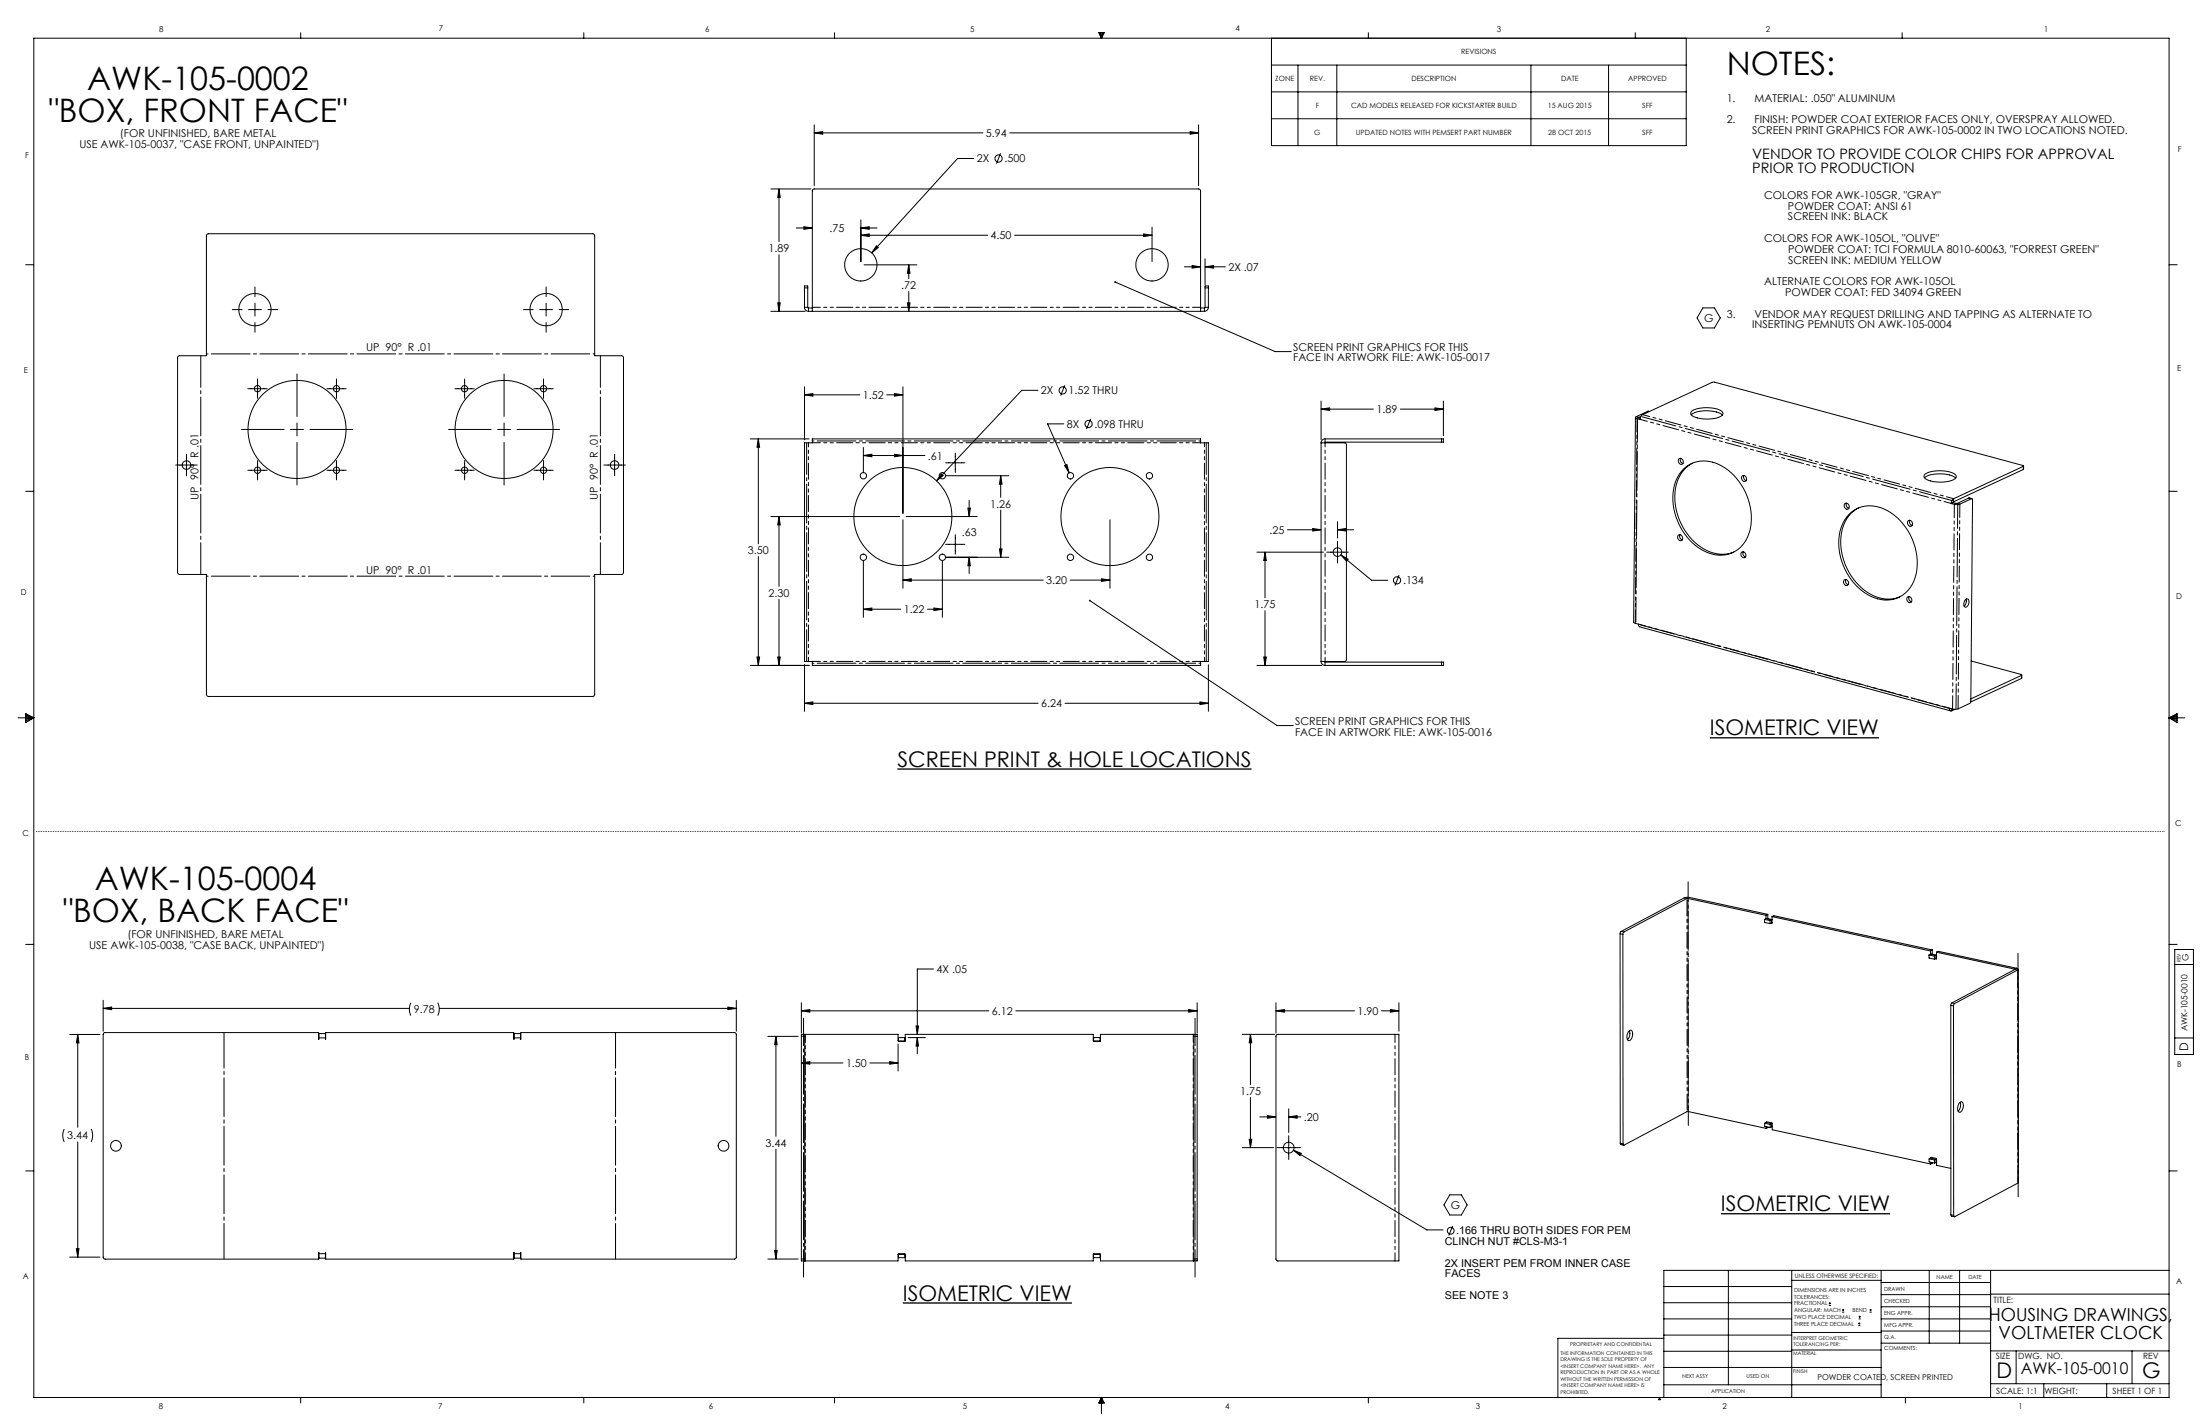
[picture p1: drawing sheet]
<svg xmlns="http://www.w3.org/2000/svg" width="864mm" height="559mm" viewBox="0 0 864 559" stroke-linecap="round" stroke-linejoin="round" font-family="sans-serif">
<path d="M671.2 289.5h66.4M352.2 301.8h139.1M675.6 476.3h66.4M354.4 511.3h66.4" fill="none" stroke="#000" stroke-width=".51"/>
<g fill="none" stroke="#000" stroke-width=".39">
<path d="M13.3 15h838.2v533.4h-838.2zM118 12.8v2.2M229.2 12.8v2.2M327.6 12.8v2.2M431.3 12.8h2.2l-1.1 2.2zM431.5 12.8l.9 2.2M432 12.8l.4 2.2M432.7 12.8l-.3 2.2M433 12.8l-.6 2.2M499.1 15v42.1h162.8v-42.1M537.1 12.8v2.2M641.9 12.8v2.2"/>
<path d="M746.7 12.8v2.2M499.1 25.5h162.8M499.1 36.1h162.8M509.5 25.5v31.6M524.8 25.5v31.6M601 25.5v31.6M631.4 25.5v31.6M319.6 52.1l3.3-.5v1.1zM319.6 49v23.9M319.6 52.1h66.2M396.4 52.1h74.1M467.2 51.6l3.3 .5-3.3 .6z"/>
<path d="M470.5 49v23.9M499.1 46.6h162.8M302.6 74.2h15.7M305.8 74.2l.5 3.3h-1zM305.8 74.2v20.7M382.2 62.2h-6.3l-33.7 37M392.8 60.2l-1.6 4M81.2 91.9l.4-.2h151.2l.4 .2 .2 .6v47.1h10.7l.7 .8v84.2l-.3 .6-.5 .2h-10.6v47.1l-.2 .6-.5 .2h-150.9l-.6-.2-.2-.4v-47.3h-10.5l-.8-.6v-84.6l.6-.6h10.7v-47.3zM305.8 99.9v22.3M312.5 89.5h6.4M315.6 89l3.3 .5-3.3 .5zM337.9 92.3l3.3-.5v1z"/>
<path d="M337.9 89.5l3.3-.5v1zM337.9 86.3v16.4M337.9 92.3h49.8M337.9 89.5h6.4M344 96.4l.8 .7-2.6 2.1zM398.3 92.3h53.9M448.9 91.8l3.3 .5-3.3 .5zM452.2 89.1v13.6M10.1 103.9h3.2M100.1 112.6v3.8M100.1 119v5M214.4 112.6v3.8"/>
<path d="M214.4 119v5M305.3 118.9h1l-.5 3.3zM339.2 103.9h20.7M356.2 118.9h1l-.5 3.3zM356.7 103.9l.5 3.3h-1zM356.7 103.9v5.5M356.7 114.4v7.8M437.7 110.7l62.9 27.3h6.3M464.9 104.7h6.4M468 104.2l3.3 .5-3.3 .5zM473 104.7l3.4-.5v1zM473 101.5v10.2"/>
<path d="M473 104.7h8M851.5 103.9h3.1M91.2 121.5h3.8M97.5 121.5h5.1M100.1 126.6v3.8M105.2 121.5h3.8M205.5 121.5h3.8M211.8 121.5h5.1M214.4 126.6v3.8M219.5 121.5h3.8M302.6 122.2h13.5M318.9 122.2v-47.4l.6-.6h151.1l.7 .7v47.3"/>
<path d="M318.9 120.9l-1.8-.3v-8.4h-1.3v8.4a1.51 1.51 0 0 0 1.5 1.6h155.5a1.57 1.57 0 0 0 1.5-1.6v-8.4h-1.3v8.4l-1.7 .3M668.4 120.8h4.6l2.3 3.9-2.3 4h-4.6l-2.2-4zM97.3 152.5h7.6M101.1 148.7v7.6M116.6 146.8v16.6M128.3 152.5h7.6M132.1 148.7v7.6M178.6 152.5h7.6M182.4 148.7v7.6M197.9 146.8v16.6M209.6 152.5h7.6M213.4 148.7v7.6"/>
<path d="M315.8 154.9l3.3-.5v1.1zM315.8 151.8v20.7M315.8 154.9h21.7M348.1 154.9h6.3M351.1 154.4l3.3 .5-3.3 .6zM354.4 151.8v49.6M407.4 153.2h-6.3l-33.5 35.5M418 151.2l-1.7 4M518.6 157.4v15.1M566.6 157.4v13.6M73.2 178.3v8.4M94.8 168.5h16.7"/>
<path d="M114.1 168.5h5M116.6 166v5.1M116.6 173.6v16.7M121.7 168.5h16.7M176.1 168.5h16.7M195.3 168.5h5.1M197.9 166v5.1M197.9 173.6v16.7M203 168.5h16.7M241.3 178.3v8.4M294.5 172.2h23.1M297.7 172.2l.5 3.3h-1.1z"/>
<path d="M297.7 172.2v41.2M315.8 173.8h3.1v-1.6h152.4v1.6h3v85.8h-3v1.5h-152.4v-1.5h-3.1zM338.9 178.8l3.3-.5v.9zM338.9 175.6v9.8M338.9 178.8h24.2M351.1 178.3l3.3 .5-3.3 .4zM375 177.8v7.6M417.6 166.3h-6.4l8.5 19.3M428.1 164.4l-1.6 4M518.6 160.5l3.3-.4v1zM518.6 160.5h20.5M518.6 173.8h9.3l.6 .7v84.3l-.6 .8h-9.3"/>
<path d="M518.6 173.8a1.57 1.57 0 0 1 1.5-1.6h46.5v1.3h-46.5l-.2 .3M518.6 173.8v85.8M549.7 160.5h16.9M563.3 160.1l3.3 .4-3.3 .6zM642 163.8l-.6 80.5 1.7 .6 .5 1.1 122.2 33M644.1 163.4l-.8 .4 .6 .2M647.5 161.5l-.6-.1-4.8 2.2-.1 .3 1.8 .7 .8-1.8 27.6-12.8h.8l121.3 32.8-27.4 12.9-.7 .7-.3 1.2M659.2 180a1.21 1.21 0 0 1 1.5 .7 1.21 1.21 0 0 1-.8 1.5 1.41 1.41 0 0 1-.7-2.2zM659.7 179.8l.1 1.5 .8 .6M663.9 162.8a12.1 12.1 0 0 1 12.2 .1M664 161.4a13 13 0 0 1 12 .1l.3 .6a3.1 3.1 0 0 1-3.2 2.1 13 13 0 0 1-9-1.3l-.4-.6zM10.1 192.8h3.2"/>
<path d="M69 182.5h8.4M97.3 184.5h7.6M101.1 180.7v7.6M128.3 184.5h7.6M132.1 180.7v7.6M178.6 184.5h7.6M182.4 180.7v7.6M209.6 184.5h7.6M213.4 180.7v7.6M237 182.5h8.5M369.5 185.9l.7 .7-2.6 2.1zM371.2 186.7h24.8"/>
<path d="M371.2 181.6h7.6M379.9 199.4h1l-.5 3.3zM380.4 196.4v6.3M392.8 186.7l.5 3.3h-1zM392.8 186.7v8.5M417.9 182.7l.9-.4 .9 3.3zM660.8 184.1a12.6 12.6 0 0 1 16.4-.4 23.6 23.6 0 0 1 9 26.7 12 12 0 0 1-18 5.4 23.6 23.6 0 0 1-10.2-27.5l1.2-2.3zM664.4 181.8a14.6 14.6 0 0 0-6.9 14.6 23.5 23.5 0 0 0 13.9 20.2 12.1 12.1 0 0 0 9.1 0M684 186.7a1.21 1.21 0 0 1 1.5 .7 1.21 1.21 0 0 1-.7 1.5 1.37 1.37 0 0 1-.8-2.2zM684.5 186.6l-.1 .6 .3 .8 .8 .6M724.2 197.7a1.15 1.15 0 0 1 1.6 .6 1.15 1.15 0 0 1-.9 1.5l-1-1.1zM724.8 197.4v1.1l1 1"/>
<path d="M729.5 199.4a14.5 14.5 0 0 0-6.9 14.6 23.2 23.2 0 0 0 15.2 20.6l3.8 .5 2.4-.3 1.7-.6M755.5 187.5a12.7 12.7 0 0 1 11.7-.4l.5 .5M755.6 186.1a12.8 12.8 0 0 1 11.9 .1l.4 .6a3.1 3.1 0 0 1-3.3 2.1 12.7 12.7 0 0 1-9-1.2l-.3-.6zM765.9 197.6l3 .4 5.1-2.3 .3 .4-.7 79.1-.4 .8-4.8 2.2-1.4 .1-1.8-.4a.77 .77 0 0 0 1 1l1.2-.6M766.7 197.2l-.8 .4M774.1 195.7l-1.2-.3-4.7 2.2-1.5-.4M794.3 182.9l-.1 1.4-27.3 12.6-.2 .3M851.5 192.8h3.1M297.7 218.4v42.7M302.6 202.7h50.6M305.8 202.7l.5 3.3h-1zM305.8 202.7v27.4"/>
<path d="M338.9 220v22.3M354.4 204v26.8M355.7 202.7h27.9M369.9 220v22.3M371.2 218.7h24.8M371.2 213.6h7.6M375 209.8v7.6M380.4 218.7l.5 3.3h-1zM380.4 218.7v6.3M392.3 215.4h1l-.5 3.3zM392.8 200.2v18.5M435.7 204v26.8"/>
<path d="M493.4 216.7h26.1M496.6 216.7l.5 3.3h-1zM496.6 216.7v17.9M505.4 207.9h13.2M515.3 207.4l3.3 .5-3.3 .5zM520.8 216.7h8.5M525 207.9l3.3-.5v1zM525 204.7v6.5M525 207.9h6.4M525 212.4v8.5M526.3 217.7l2.9 1.8-.6 .7zM526.3 217.7l12.1 10h6.4"/>
<path d="M658.9 209.9a1.21 1.21 0 0 1 1.5 .8 1.21 1.21 0 0 1-.7 1.5 1.38 1.38 0 0 1-.8-2.3zM659.4 209.8l.2 1.4 .8 .6M683.8 216.6a1.21 1.21 0 0 1 1.4 .8 1.21 1.21 0 0 1-.7 1.5 1.37 1.37 0 0 1-.7-2.3zM684.3 216.5l-.1 1.1 1 .9M725.9 201.7a12.5 12.5 0 0 1 16.5-.4 23.5 23.5 0 0 1 8.9 26.7 12 12 0 0 1-18 5.4 23.5 23.5 0 0 1-10.1-27.5l1.2-2.3zM749 204.4a1.15 1.15 0 0 1 1.6 .6 1.15 1.15 0 0 1-.8 1.5l-.7-.4-.3-.7zM749.7 204.2l-.2 .6 .3 .8 .8 .6M305.8 235.2v25.9M338.9 239.1l3.3-.5v1zM338.9 239.1h14.7M354.4 227.6l3.3-.5v1zM354.4 227.6h55.1"/>
<path d="M364.1 239.1h5.8M366.6 238.6l3.3 .5-3.3 .5zM420.1 227.6h15.6M427.8 235.7l73.5 49h6.4M432.4 227.1l3.3 .5-3.3 .5zM496.6 239.6v21.5M549.2 225.7l-1.6 4.1M723.9 227.6a1.15 1.15 0 0 1 1.7 .7 1.15 1.15 0 0 1-1 1.5l-.9-1.2zM724.6 227.4l.1 1.4 .8 .6M748.8 234.3a1.15 1.15 0 0 1 1.6 .7 1.15 1.15 0 0 1-.9 1.5l-.6-.4-.4-.8zM749.4 234.1l.1 1.4 .9 .6M771.6 235.2l.3-.2a1.32 1.32 0 0 1 1.1 .9 1.32 1.32 0 0 1-.3 1.4l-.3 .4a.89 .89 0 0 1-1.2 .5 .89 .89 0 0 1-.3-1.3z"/>
<path d="M771.7 235.1l.1 1.3-.8 1.4M297.1 257.8h1.1l-.5 3.3zM305.3 257.8h1l-.5 3.3zM496.1 257.8h1l-.5 3.3zM518.6 259.6a1.57 1.57 0 0 0 1.5 1.5h46.5v-1.3h-46.6l-.1-.2M773.8 259.4l19.8 5.5-20 9.3M294.5 261.1h23.1M315.8 276l3.3-.6v1.1zM315.8 260.8v18.4M315.8 276h91.7M418.1 276h56.2M471 275.4l3.3 .6-3.3 .5z"/>
<path d="M474.3 260.8v18.4M493.4 261.1h25.5M793.6 264.9v1.3l-20 9.3M7.1 281.7h6.2M10.1 280l3.2 1.7-3.2 1.9zM10.1 280.5l3.2 1.2M10.1 281.1l3.2 .6M13.3 281.7l-3.2 1.2M13.3 281.7l-3.2 .5M851.5 281.7h6.1M851.5 281.7l3.1 .5M851.5 281.7l3.1 1.2"/>
<path d="M851.5 281.7l3.1-1.7v3.6zM854.6 281.1l-3.1 .6M854.6 280.5l-3.1 1.2M693.2 359.2l-30.8-6.7-25.2 13.5-.1 83.1 .4 .3 24.8-13.2 31 6.6M693.2 359.2v1.3M693.9 358.8l-31.8-6.7-1 .3-25 13.3-.1 83.1 .3 .4 1.1 .2M693.9 358.8l-.7 .4M693.9 358.8v1.7M695.6 359.7l-.1 2.4M695.6 359.7l62.2 13.5M695.6 359.7l.7-.4 62.2 13.5M10.1 370.6h3.2"/>
<path d="M692.7 360.8v1.2l2.1 .4M692.7 360.8l2.1 .4M693.2 360.5l2.4 .4-.8 .3M693.2 360.5l-.5 .3M694.8 361.2v1.2M695.5 362.1v.2l-.7 .1M695.6 362l-.1 .1M757.2 374.8l2.2 .4M757.2 374.8v1.2l2.2 .4M757.8 374.4l2.4 .4M757.8 374.4l-.6 .4M757.8 373.2v1.2"/>
<path d="M758.5 372.8l-.7 .4M758.5 372.8v1.7M759.4 375.2v1.2M760.1 376v.3l-.7 .1M760.2 373.7l.6-.4 30.7 6.6 .8 .5-25 13.4-.4 .5v82.8l.3 .4 25.1-13.4v-83.7M760.2 373.7l30.8 6.7-24.9 13.2-.3 .8v82.3l.2 .5 1.2 .3M760.2 374.9l-.8 .3M760.2 373.7l-.1 2.3M760.2 376h-.1M851.5 370.6h3.1M853.7 372.6h7.3v41.2h-7.3zM853.7 378.5h7.3"/>
<path d="M40.5 395.7l3.3-.5v1zM40.5 392.5v12.2M40.5 395.7h120.2M161.3 393.5l-.6 2.4 .6 2.6M171.8 393.5l.6 2.4-.6 2.6M172.4 395.7h116.6M285.7 395.2l3.3 .5-3.3 .5zM289 392.5v12.2M314.6 396.7l3.3-.5v1zM314.6 393.5v11.9M314.6 396.7h73.6M366.4 380.3h-6.3v25.6"/>
<path d="M398.7 396.7h71.2M466.6 396.2l3.3 .5-3.3 .5zM469.9 393.5v11.9M500.9 396.7l3.3-.5v1zM500.9 396.7h30.8M500.9 393.5v11.9M542.3 396.7h6.8M545.8 396.2l3.3 .5-3.3 .5zM549.1 393.5v11.1M27.3 405.9h11.9M30.5 405.9l.5 3.4h-1zM30.5 405.9v36.5"/>
<path d="M40.7 405.4l.4-.2h84v2.5l.1-2.1h2.5l.1 2.1v-2.5h73.9v2.5l.1-2.1h2.5l.2 2.1v-2.5h84.1l.4 .6v87.7l-.7 .6h-83.8v-2.5l-.2 2.1h-2.5l-.1-2.1v2.5h-73.9v-2.5l-.1 2.1h-2.5l-.1-2.1v2.5l-84.1-.1-.5-.5v-87.7zM301.4 406.7h11.9M304.6 406.7l.5 3.3h-1zM304.6 406.7v39.2M314.6 417.1l3.3-.5v1zM314.6 417.1h16.3M315.9 405.9v88.9M315.9 405.9h-1.3v88.9h1.3M315.9 405.9h36.6v2.5h2.9v-2.5h73.8v2.5h2.8v-2.5h36.6M341.5 417.1h11M349.2 416.6l3.3 .5-3.3 .5zM352.5 409.7v10.6"/>
<path d="M352.7 408.7v-1.5h2.5v1.5M356.5 407.2h6.8M359.6 402.6h1l-.5 3.3zM360.1 407.2l.5 3.3h-1zM360.1 407.2v6.3M429.3 408.7v-1.5h2.5v1.5M468.6 405.9h1.3v88.9h-1.3M468.6 405.9v88.9M487.7 405.9h12.6M490.9 405.9l.5 3.3h-1zM490.9 405.9v19.7M501.1 406.1l.5-.2h47.5v88.9h-47.6l-.5-.3-.1-88z"/>
<path d="M639.6 404.5l.5-.3a2.62 2.62 0 0 1-.3 4.1l-.2 .1a2.38 2.38 0 0 1 0-3.9zM639.6 404.5a3.5 3.5 0 0 1-.8 3.5M853.7 407.3h7.3M490.9 430.7v19.7M494.5 438.3h6.4M497.6 437.8l3.3 .5-3.3 .5zM505.9 438.3l3.3-.5v1zM505.9 435.1v9.3M505.9 438.3h4.7M769.4 432.6l.5-.3a2.51 2.51 0 0 1-.8 4.2 2.84 2.84 0 0 1 .3-3.9zM769.4 432.5a3.4 3.4 0 0 1-.8 3.6M10.1 459.5h3.2"/>
<path d="M25.2 443.1l-.6 2.3 .6 2.7M30.5 448.1v45.2M35.8 443.1l.6 2.3-.6 2.7M304.6 451v43.1M487.7 450.4h12.3M490.4 447.1h1l-.5 3.3zM501.2 450.4h9.3M505.9 445.7v9.3M507.7 451.3l52.4 31.3h6.4M507.7 451.3l3.1 1.3-.5 .9zM692.7 440.8v1.2l2.2 .5M692.7 440.8l2.2 .5"/>
<path d="M693.3 440.4h.1M693.3 442.1v.7M693.4 440.2l-.7 .6M694 442.3l-.7 .5M694.9 441.3l.6-.6 .2 2.6 62.2 13.5M694.9 441.3v1.2M695.7 442l-.8 .5M757.3 454.8v1.2l2.1 .4M757.3 454.8l2.1 .4M757.9 454.4h.1M757.9 456.1v.7M758 454.2l-.7 .6"/>
<path d="M758.5 456.2l-.6 .6M759.4 455.2l.7-.6 .1 2.7 5.6 1.2M759.4 455.2v1.2M760.2 456l-.8 .4M851.5 459.5h3.1M569.1 468.9h4.6l2.2 3.9-2.2 4h-4.6l-2.3-4zM27.3 493.3h11.9M30 490h1l-.5 3.3zM301.4 494.1h11.9M304.1 490.7h1l-.5 3.4zM315.9 494.8h36.6v-2.5h2.9v2.5h73.8v-2.5h2.8v2.5h36.6M352.7 492v1.5h2.5v-1.5"/>
<path d="M429.3 492v1.5h2.5v-1.5M570.2 481.1l-1.5 3.8M678.5 498.5v44.9M703.3 498.5v49.9M738.4 498.5v49.9M757.3 498.5v28.6M769.2 498.5v28.6M781.4 498.5v49.9M851.5 498.5h-198.4v49.9M653.1 517.6h50.2M653.1 511.2h50.2M653.1 504.9h50.2"/>
<path d="M703.3 502.4h35.1M717.9 512.3h.8M717.9 511.4h.8M718.3 511v.8M723.1 514.9h.8M723.1 514.1h.8M723.5 513.6v.9M729.4 519.4h.9M729.6 517.6h.8M729.6 516.7h.8M729.9 518.9v.9M730 516.3v.8"/>
<path d="M733.9 514.9h.8M733.9 514.1h.8M734.3 513.6v.9M738.4 517.6h43M738.4 512.8h43M738.4 508h43M738.4 503.3h43M781.4 507.8h70.1M653.1 536.6h85.3M653.1 530.3h50.2M653.1 523.9h50.2M653.1 525.2h-41.6v23.2"/>
<path d="M703.3 529.8h35.1M703.3 522.9h35.1M729.4 520.2h.9M738.4 527.1h43M738.4 522.3h43M781.4 530.1h70.1M791.4 530.1v12.9M836.9 530.1v12.9M118 548.4v2.1M229.2 548.4v2.1M327.6 548.4v2.1M432.4 548.4v6.3"/>
<path d="M432.4 548.4l1.1 2.2h-2.2zM432.4 548.4l.6 2.2M432.4 548.4l-.9 2.2M432.4 548.4l-.4 2.2M432.4 548.4l.3 2.2M537.1 548.4v2.1M651.4 548.4l.4 .9h-.7zM653.1 543.4h85.3M748 548.4v2.1M781.4 543h70.1M802.3 543v5.4M827 543v5.4"/>
<circle cx="392" cy="62.2" r="1.41"/>
<circle cx="337.9" cy="103.9" r="6.3"/>
<circle cx="452.2" cy="103.9" r="6.3"/>
<circle cx="100.1" cy="121.5" r="6.4"/>
<circle cx="214.4" cy="121.5" r="6.4"/>
<circle cx="101.1" cy="152.5" r="1.26"/>
<circle cx="132.1" cy="152.5" r="1.25"/>
<circle cx="182.4" cy="152.5" r="1.26"/>
<circle cx="213.4" cy="152.5" r="1.25"/>
<circle cx="417.1" cy="153.2" r="1.42"/>
<circle cx="116.6" cy="168.5" r="19.2"/>
<circle cx="197.9" cy="168.5" r="19.2"/>
<circle cx="427.3" cy="166.4" r="1.41"/>
<circle cx="73.2" cy="182.5" r="1.69"/>
<circle cx="101.1" cy="184.5" r="1.26"/>
<circle cx="132.1" cy="184.5" r="1.25"/>
<circle cx="182.4" cy="184.5" r="1.26"/>
<circle cx="213.4" cy="184.5" r="1.25"/>
<circle cx="241.3" cy="182.5" r="1.69"/>
<circle cx="338.9" cy="186.7" r="1.24"/>
<circle cx="369.9" cy="186.7" r="1.25"/>
<circle cx="420.2" cy="186.7" r="1.26"/>
<circle cx="451.2" cy="186.7" r="1.25"/>
<circle cx="338.9" cy="218.7" r="1.24"/>
<circle cx="354.4" cy="202.7" r="19.2"/>
<circle cx="369.9" cy="218.7" r="1.25"/>
<circle cx="420.2" cy="218.7" r="1.26"/>
<circle cx="435.7" cy="202.7" r="19.2"/>
<circle cx="451.2" cy="218.7" r="1.25"/>
<circle cx="525" cy="216.7" r="1.69"/>
<circle cx="548.4" cy="227.7" r="1.4"/>
<circle cx="45.5" cy="449.6" r="2.11"/>
<circle cx="284" cy="449.6" r="2.11"/>
<circle cx="505.9" cy="450.4" r="2.11"/>
<circle cx="569.5" cy="483" r="1.33"/>
</g>
<path d="M235.7 139.6v85.8M316.6 173.7v85.9M78.8 225.4v-85.8M473.5 259.6v-85.9" fill="none" stroke="#000" stroke-width=".39" stroke-dasharray="15.2 1.3 1.3 1.3" stroke-dashoffset="2.8"/>
<path d="M81 138.9h152.4M471.3 173h-152.4M233.4 226.1h-152.4M318.9 260.3h152.4" fill="none" stroke="#000" stroke-width=".39" stroke-dasharray="15.2 1.3 1.3 1.3" stroke-dashoffset="-1.9"/>
<path d="M13.7 326.3h836.2" fill="none" stroke="#000" stroke-width=".39" stroke-dasharray="0 .6"/>
<path d="M642.8 163.7l-.7 80.4M767.8 278l.7-80.3" fill="none" stroke="#000" stroke-width=".39" stroke-dasharray="15.2 1.3 1.3 1.3" stroke-dashoffset="5.6"/>
<path d="M766.7 196.6l-122.1-33M643.9 245.2l122.1 33" fill="none" stroke="#000" stroke-width=".39" stroke-dasharray="15.2 1.3 1.3 1.3" stroke-dashoffset="1.5"/>
<path d="M792.2 374.1v95.5M662.7 441.6v-95.5" fill="none" stroke="#000" stroke-width=".39" stroke-dasharray="15.2 1.3 1.3 1.3" stroke-dashoffset="7.5"/>
<path d="M469.1 399.5v101.6M315.4 501.1v-101.6" fill="none" stroke="#000" stroke-width=".39" stroke-dasharray="15.2 1.3 1.3 1.3" stroke-dashoffset="4.4"/>
<path d="M125.2 407.3h2.5M201.8 407.3h2.6M127.7 492h-2.5M204.4 492h-2.6" fill="none" stroke="#000" stroke-width=".39" stroke-dasharray="15.2 1.3 1.3 1.3"/>
<path d="M87.9 405.2v88.9M241.6 494.1v-88.9" fill="none" stroke="#000" stroke-width=".39" stroke-dasharray="15.2 1.3 1.3 1.3" stroke-dashoffset="1.3"/>
<g fill="#000">
<path d="M437.5 110.5a.34 .34 0 0 1 .6-.1 .34 .34 0 0 1-.2 .5 .34 .34 0 0 1-.5-.3l.3 .1zM427.5 235.5a.33 .33 0 0 1 .6-.1 .33 .33 0 0 1-.2 .6 .33 .33 0 0 1-.4-.4l.3 .1zM507.7 451.3l3.1 1.3-.5 .9z"/>
<path d="M369.5 185.9l-1.9 2.8 2.6-2.1zM338.9 239.1l3.3-.5v1zM366.6 238.6l3.3 .5-3.3 .5zM338.9 178.8l3.3-.5v.9zM351.1 178.3l3.3 .5-3.3 .4zM417.9 182.7l1.8 2.9-.9-3.3zM392.8 186.7l.5 3.3h-1zM392.3 215.4h1l-.5 3.3zM380.4 218.7l.5 3.3h-1zM379.9 199.4h1l-.5 3.3zM354.4 227.6l3.3-.5v1zM432.4 227.1l3.3 .5-3.3 .5zM351.1 154.4l3.3 .5-3.3 .6zM315.8 154.9l3.3-.5v1.1zM297.7 172.2l.5 3.3h-1.1zM297.1 257.8h1.1l-.5 3.3zM315.8 276l3.3-.6v1.1zM471 275.4l3.3 .6-3.3 .5zM305.8 202.7l.5 3.3h-1zM305.3 257.8h1l-.5 3.3zM518.6 160.5l3.3-.4v1zM563.3 160.1l3.3 .4-3.3 .6zM515.3 207.4l3.3 .5-3.3 .5zM525 207.9l3.3-.5v1zM496.6 216.7l.5 3.3h-1zM496.1 257.8h1l-.5 3.3zM526.3 217.7l2.3 2.5 .6-.7zM337.9 92.3l3.3-.5v1zM448.9 91.8l3.3 .5-3.3 .5zM305.3 118.9h1l-.5 3.3zM305.8 74.2l.5 3.3h-1zM344 96.4l-1.8 2.8 2.6-2.1zM467.2 51.6l3.3 .5-3.3 .6zM319.6 52.1l3.3-.5v1.1zM468 104.2l3.3 .5-3.3 .5zM473 104.7l3.4-.5v1zM356.7 103.9l.5 3.3h-1zM356.2 118.9h1l-.5 3.3zM337.9 89.5l3.3-.5v1zM315.6 89l3.3 .5-3.3 .5zM314.6 396.7l3.3-.5v1zM466.6 396.2l3.3 .5-3.3 .5zM304.6 406.7l.5 3.3h-1zM304.1 490.7h1l-.5 3.4zM360.1 407.2l.5 3.3h-1zM359.6 402.6h1l-.5 3.3zM349.2 416.6l3.3 .5-3.3 .5zM314.6 417.1l3.3-.5v1zM500.9 396.7l3.3-.5v1zM545.8 396.2l3.3 .5-3.3 .5zM505.9 438.3l3.3-.5v1zM497.6 437.8l3.3 .5-3.3 .5zM490.4 447.1h1l-.5 3.3zM490.9 405.9l.5 3.3h-1zM40.5 395.7l3.3-.5v1zM285.7 395.2l3.3 .5-3.3 .5zM30 490h1l-.5 3.3zM30.5 405.9l.5 3.4h-1z"/>
</g>
<path d="M642.6 164.2l-.7 80.4M766.5 278.2l.7-80.3M768.6 278.1l.7-80.3" fill="none" stroke="#000" stroke-width=".39" stroke-dasharray="6.3 1.3 1.3 1.3 1.3 1.3" stroke-dashoffset="1.1"/>
<g fill="none" stroke="#000" stroke-width=".39" stroke-dasharray="6.3 1.3 1.3 1.3 1.3 1.3">
<path d="M317.1 113h-1.3M474.3 113h-1.2M317.1 120.6h-1.3M317.4 120.8v1.3M472.8 120.8v1.3M473.1 120.6h1.2M520.1 173.5v-1.3M565.8 173.5v-1.3M643.3 163.9v-.1M643.3 163.8l-1-.3M643.4 163.9l-.8 .3M647.4 161.5l-.5-.1"/>
<path d="M766.9 196.9v-1.2M767.9 197.5l-.7 .4M768.3 197.5l1 .3M773.9 195.7l-1-.3M794.2 184.2v-1.2M520.1 259.8v1.3M565.8 261.1v-1.3M766.2 278.1v.8M793.5 266.2v-1.2M662.2 352.6l-1.1-.3M662.6 352.5l.7-.3M636.4 365.5l1.1 .2"/>
<path d="M637.1 366.7l-1.1-.3M693.2 360.5l2.2 .4M695.2 362.2l.3 .1M695.4 362.1v-1.2M757.8 374.4l2.1 .5M759.8 376.2l.3 .1M759.9 376.1v-1.2M766.2 393.6l1.1 .2M766.9 394.7l-1.1-.2M790.9 380.3l.7-.4M790.9 380.3v.2M790.9 380.4l1.1 .2"/>
<path d="M315.9 406.7h-1.3M352.7 408.7h2.5M429.3 408.7h2.6M470 406.7h-1.3M636 448.6l1.1 .2M693.3 440.5l2.1 .5M695.4 441v1.2M695.6 440.6l-2.2-.4M757.8 454.5l2.2 .4M760 454.9v1.2M760.1 454.6l-2.1-.5M765.8 476.7l1.1 .2"/>
<path d="M314.6 494h1.3M355.2 492h-2.5M431.9 492h-2.6M468.7 494h1.3"/>
</g>
<path d="M765.9 197.6l-122.1-33M766.9 195.7l-122.1-33M643.2 244.9l122.1 33" fill="none" stroke="#000" stroke-width=".39" stroke-dasharray="6.3 1.3 1.3 1.3 1.3 1.3" stroke-dashoffset="3.4"/>
<path d="M662.2 352.6l.1 83.6M662.6 436.2v-83.7M792.1 464.3l-.1-83.7" fill="none" stroke="#000" stroke-width=".39" stroke-dasharray="6.3 1.3 1.3 1.3 1.3 1.3" stroke-dashoffset="-.5"/>
<path d="M317.4 173.7v85.9M472.8 259.6v-85.9M520.1 259.6v-85.9" fill="none" stroke="#000" stroke-width=".39" stroke-dasharray="6.3 1.3 1.3 1.3 1.3 1.3" stroke-dashoffset="4.7"/>
<path d="M471.3 120.6h-152.4M471.3 173.7h-152.4M318.9 259.6h152.4M468.4 405.9v88.9M316.1 494.8v-88.9M547.6 494.8v-88.9" fill="none" stroke="#000" stroke-width=".39" stroke-dasharray="6.3 1.3 1.3 1.3 1.3 1.3" stroke-dashoffset="3.2"/>
<g font-size="12.7">
<text x="677.8" y="29.6">NOTES:</text>
<text x="34.3" y="35.1">AWK-105-0002</text>
<text x="19.2" y="47.8">&quot;BOX, FRONT FACE&quot;</text>
<text x="37.2" y="349.2">AWK-105-0004</text>
<text x="24.8" y="361.9">&quot;BOX, BACK FACE&quot;</text>
</g>
<g font-size="8.5">
<text x="671.2" y="288.6">ISOMETRIC VIEW</text>
<text x="352.2" y="300.9">SCREEN PRINT &amp; HOLE LOCATIONS</text>
<text x="675.6" y="475.4">ISOMETRIC VIEW</text>
<text x="354.4" y="510.4">ISOMETRIC VIEW</text>
<text x="783.7" y="540.7">D</text>
<text x="840.8" y="540.7">G</text>
</g>
<g font-size="7.1">
<text x="780.7" y="518.4">HOUSING DRAWINGS,</text>
<text x="784.6" y="525.5">VOLTMETER CLOCK</text>
</g>
<text font-size="6.3" x="793.3" y="539.2">AWK-105-0010</text>
<g font-size="5.6">
<text x="687.8" y="62.2">VENDOR TO PROVIDE COLOR CHIPS FOR APPROVAL</text>
<text x="687.8" y="67.8">PRIOR TO PRODUCTION</text>
</g>
<text font-size="4.7" x="859" y="412.4" transform="rotate(-90 859 412.4)">D</text>
<g font-size="4.2">
<text x="677.8" y="39.9">1.</text>
<text x="688.7" y="39.9">MATERIAL: .050&quot; ALUMINUM</text>
<text x="47" y="53.9">(FOR UNFINISHED, BARE METAL</text>
<text x="387" y="53.7">5.94</text>
<text x="677.8" y="48.4">2.</text>
<text x="687.8" y="52.6">SCREEN PRINT GRAPHICS FOR AWK-105-0002 IN TWO LOCATIONS NOTED.</text>
<text x="688.7" y="48.4">FINISH: POWDER COAT EXTERIOR FACES ONLY, OVERSPRAY ALLOWED.</text>
<text x="31.2" y="58.1">USE AWK-105-0037, &quot;CASE FRONT, UNPAINTED&quot;)</text>
<text x="383.4" y="63.7">2X</text>
<text x="394.3" y="63.7">.500</text>
<text x="692.5" y="78">COLORS FOR AWK-105GR, &quot;GRAY&quot;</text>
<text x="701.9" y="82.3">POWDER COAT: ANSI 61</text>
<text x="701.9" y="86.5">SCREEN INK: BLACK</text>
<text x="325.6" y="91.1">.75</text>
<text x="388.9" y="93.9">4.50</text>
<text x="692.5" y="95">COLORS FOR AWK-105OL, &quot;OLIVE&quot;</text>
<text x="301.7" y="99">1.89</text>
<text x="701.9" y="99.2">POWDER COAT: TCI FORMULA 8010-60063, &quot;FORREST GREEN&quot;</text>
<text x="482.2" y="106.3">2X .07</text>
<text x="701.9" y="103.4">SCREEN INK: MEDIUM YELLOW</text>
<text x="353.8" y="113.5">.72</text>
<text x="692.5" y="111.9">ALTERNATE COLORS FOR AWK-105OL</text>
<text x="700.7" y="116.1">POWDER COAT: FED 34094 GREEN</text>
<text x="677.8" y="124.6">3.</text>
<text x="688.7" y="124.6">VENDOR MAY REQUEST DRILLING AND TAPPING AS ALTERNATE TO</text>
<text x="668.9" y="126.2">G</text>
<text x="687.8" y="128.8">INSERTING PEMNUTS ON AWK-105-0004</text>
<text x="143.7" y="137.9">UP 90° R .01</text>
<text x="507.6" y="137.7">SCREEN PRINT GRAPHICS FOR THIS</text>
<text x="507.6" y="141.8">FACE IN ARTWORK FILE: AWK-105-0017</text>
<text x="408.6" y="154.7">2X</text>
<text x="419.5" y="154.7">1.52 THRU</text>
<text x="338.7" y="156.5">1.52</text>
<text x="418.8" y="167.9">8X</text>
<text x="429.7" y="167.9">.098 THRU</text>
<text x="540.3" y="162.1">1.89</text>
<text x="364.3" y="180.3">.61</text>
<text x="77.9" y="196.1" transform="rotate(-90 77.9 196.1)">UP 90° R .01</text>
<text x="234.7" y="196.1" transform="rotate(-90 234.7 196.1)">UP 90° R .01</text>
<text x="388.7" y="199.2">1.26</text>
<text x="498.3" y="209.5">.25</text>
<text x="377.5" y="210.5">.63</text>
<text x="293.6" y="217.5">3.50</text>
<text x="143.7" y="225.2">UP 90° R .01</text>
<text x="410.7" y="229.2">3.20</text>
<text x="550.8" y="229.3">.134</text>
<text x="301.7" y="234.2">2.30</text>
<text x="492.5" y="238.7">1.75</text>
<text x="354.7" y="240.7">1.22</text>
<text x="408.7" y="277.6">6.24</text>
<text x="508.4" y="284.5">SCREEN PRINT GRAPHICS FOR THIS</text>
<text x="508.4" y="288.7">FACE IN ARTWORK FILE: AWK-105-0016</text>
<text x="50" y="368">(FOR UNFINISHED, BARE METAL</text>
<text x="35" y="372.2">USE AWK-105-0038, &quot;CASE BACK, UNPAINTED&quot;)</text>
<text x="367.6" y="381.9">4X .05</text>
<text x="162.5" y="397.6">9.78</text>
<text x="389.4" y="398.3">6.12</text>
<text x="532.9" y="398.3">1.90</text>
<text x="332.1" y="418.7">1.50</text>
<text x="486.8" y="429.7">1.75</text>
<text x="511.8" y="439.9">.20</text>
<text x="26.4" y="447.1">3.44</text>
<text x="300.5" y="450">3.44</text>
<text x="569.5" y="474.3">G</text>
<text x="571.7" y="484.4">.166 THRU BOTH SIDES FOR PEM</text>
<text x="567.2" y="488.6">CLINCH NUT #CLS-M3-1</text>
<text x="567.2" y="497.1">2X INSERT PEM FROM INNER CASE</text>
<text x="567.2" y="501.3">FACES</text>
<text x="567.2" y="509.8">SEE NOTE 3</text>
</g>
<g font-size="3.4">
<text x="859.1" y="377" transform="rotate(-90 859.1 377)">G</text>
<text x="858.7" y="404.8" transform="rotate(-90 858.7 404.8)">AWK-105-0010</text>
<text x="782.6" y="511.2">TITLE:</text>
<text x="783.5" y="533.3">SIZE</text>
<text x="792.3" y="533.3">DWG. NO.</text>
<text x="841.3" y="533.4">REV</text>
<text x="783.6" y="546.8">SCALE: 1:1</text>
<text x="802.5" y="546.9">WEIGHT:</text>
<text x="829.3" y="546.8">SHEET 1 OF 1</text>
</g>
<g font-size="3.2">
<text x="62.5" y="12.4">8</text>
<text x="172.3" y="12.3">7</text>
<text x="276.8" y="12.4">6</text>
<text x="380.9" y="12.4">5</text>
<text x="485" y="12.3">4</text>
<text x="587.5" y="12.4">3</text>
<text x="693.2" y="12.4">2</text>
<text x="802.4" y="12.4">1</text>
<text x="854.9" y="59.8">F</text>
<text x="9.9" y="62">F</text>
<text x="9.3" y="146.5">E</text>
<text x="854.7" y="145.5">E</text>
<text x="8.2" y="233.6">D</text>
<text x="854.3" y="234.9">D</text>
<text x="8.9" y="328.1">C</text>
<text x="853.9" y="324.1">C</text>
<text x="9.7" y="415.8">B</text>
<text x="854.6" y="418.6">B</text>
<text x="9" y="502">A</text>
<text x="854.3" y="503.9">A</text>
<text x="713.4" y="541.4">POWDER COATED, SCREEN PRINTED</text>
<text x="62.3" y="552.9">8</text>
<text x="172" y="552.9">7</text>
<text x="278.3" y="552.9">6</text>
<text x="377.9" y="552.8">5</text>
<text x="481" y="552.8">4</text>
<text x="579.3" y="552.8">3</text>
<text x="676.2" y="552.9">2</text>
<text x="792.4" y="552.8">1</text>
</g>
<g font-size="2.8">
<text x="573.6" y="21.3">REVISIONS</text>
<text x="500.6" y="31.8">ZONE</text>
<text x="514.2" y="31.8">REV.</text>
<text x="554" y="31.8">DESCRIPTION</text>
<text x="612.8" y="31.8">DATE</text>
<text x="639.1" y="31.8">APPROVED</text>
<text x="516.5" y="42.4">F</text>
<text x="530.3" y="42.4">CAD MODELS RELEASED FOR KICKSTARTER BUILD</text>
<text x="607.5" y="42.4">15 AUG 2015</text>
<text x="644.6" y="42.4">SFF</text>
<text x="515.9" y="52.9">G</text>
<text x="532.3" y="52.9">UPDATED NOTES WITH PEMSERT PART NUMBER</text>
<text x="607.8" y="52.9">28 OCT 2015</text>
<text x="644.6" y="52.9">SFF</text>
</g>
<text font-size="2.4" x="704.5" y="501.3">UNLESS OTHERWISE SPECIFIED:</text>
<g font-size="2.2">
<text x="760.2" y="501.8">NAME</text>
<text x="772.7" y="501.8">DATE</text>
<text x="704.3" y="506.9">DIMENSIONS ARE IN INCHES</text>
<text x="704.3" y="509.6">TOLERANCES:</text>
<text x="739.6" y="506.6">DRAWN</text>
<text x="704.3" y="512.2">FRACTIONAL</text>
<text x="704.3" y="514.9">ANGULAR: MACH</text>
<text x="727.2" y="514.9">BEND</text>
<text x="739.6" y="511.5">CHECKED</text>
<text x="704.3" y="517.5">TWO PLACE DECIMAL</text>
<text x="704.3" y="520.2">THREE PLACE DECIMAL</text>
<text x="739.6" y="516.1">ENG APPR.</text>
<text x="739.7" y="520.9">MFG APPR.</text>
<text x="739.6" y="525.6">Q.A.</text>
<text x="739.7" y="529.8">COMMENTS:</text>
</g>
<g font-size="2.1">
<text x="660.3" y="540.9">NEXT ASSY</text>
<text x="685.6" y="540.9">USED ON</text>
<text x="671.7" y="546.7">APPLICATION</text>
</g>
<g font-size="2">
<text x="856" y="377.7" transform="rotate(-90 856 377.7)">REV</text>
<text x="704" y="525.8">INTERPRET GEOMETRIC</text>
<text x="612.5" y="531.7">THE INFORMATION CONTAINED IN THIS</text>
<text x="616.3" y="528.1">PROPRIETARY AND CONFIDENTIAL</text>
<text x="703.9" y="531.8">MATERIAL</text>
<text x="704" y="528.3">TOLERANCING PER:</text>
<text x="612.5" y="534.2">DRAWING IS THE SOLE PROPERTY OF</text>
<text x="612.5" y="536.7">&lt;INSERT COMPANY NAME HERE&gt;. ANY</text>
<text x="612.5" y="539.3">REPRODUCTION IN PART OR AS A WHOLE</text>
<text x="703.9" y="538.7">FINISH</text>
<text x="612.5" y="541.8">WITHOUT THE WRITTEN PERMISSION OF</text>
<text x="612.5" y="544.3">&lt;INSERT COMPANY NAME HERE&gt; IS</text>
<text x="612.5" y="546.8">PROHIBITED.</text>
</g>
</svg>
